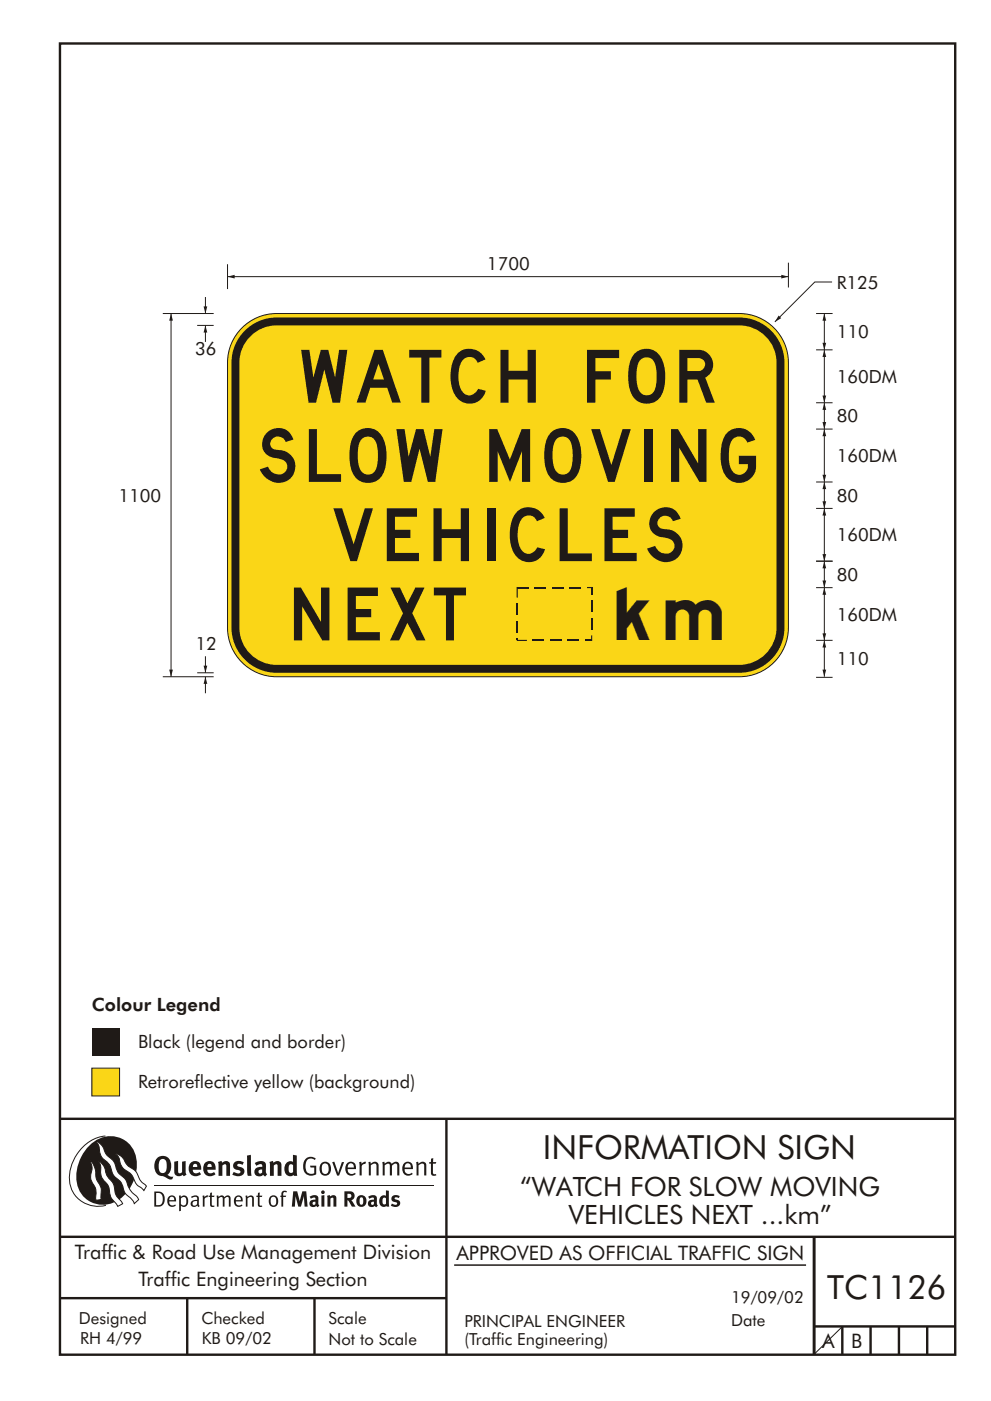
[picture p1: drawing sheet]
<svg xmlns="http://www.w3.org/2000/svg" width="210mm" height="297mm" viewBox="0 0 210 297" stroke-linecap="round" stroke-linejoin="round" font-family="sans-serif">
<g fill="none" stroke="#1f1a17" stroke-width=".51">
<path d="M12.7 9.2h190v278h-190zM12.7 237.2h190M94.7 237.1v50.1M12.7 262.2h190.1M12.7 275.2h82M39.7 275.2v12M66.7 275.2v12M172.7 262.2v25M172.7 281.2h30M178.7 281.2v6M184.7 281.2v6M190.7 281.2v6"/>
<path d="M196.7 281.2v6"/>
</g>
<path d="M96.4 268.2h74.6" fill="none" stroke="#1f1a17" stroke-width=".21"/>
<path d="M19.5 218h5.9v5.9h-5.9z" fill="#1f1a17"/>
<path d="M19.5 226.5h5.9v5.9h-5.9z" fill-rule="evenodd" fill="#fad617" stroke="#1f1a17" stroke-width=".21"/>
<g fill="#1f1a17">
<path d="M64.9 245.6a1.61 1.61 0 0 1 2.1 .1l-.2 .2a1.17 1.17 0 0 0-1.4-.1 1.17 1.17 0 0 0-.6 1.2 1.42 1.42 0 0 0 1.2 1.9l.7-.2v-1.2h-.8l-.1-.4h1.3v1.9a1.82 1.82 0 0 1-2.2-.1 1.82 1.82 0 0 1-.6-2.1l.2-.7z" fill-rule="evenodd"/>
<path d="M68.2 246.6a1.77 1.77 0 0 0 .4 2.6 1.39 1.39 0 0 0 1.4-.5 1.39 1.39 0 0 0 .2-1.5 1.19 1.19 0 0 0-2-.6zM68.5 246.8a.83 .83 0 0 1 1 .1 .83 .83 0 0 1 .2 1 .75 .75 0 0 1-.6 1 .75 .75 0 0 1-.8-.8v-.9z" fill-rule="evenodd"/>
<path d="M70.5 246.4l.4-.1 .8 2.4 .8-2.3h.5l-1.1 2.8h-.4z" fill-rule="evenodd"/>
<path d="M73.6 246.7a1.74 1.74 0 0 0 .5 2.5h.9l.5-.3-.2-.3a.89 .89 0 0 1-1.1 .2 .89 .89 0 0 1-.4-.9h1.7a1.15 1.15 0 0 0-.4-1.4 1.15 1.15 0 0 0-1.5 .2zM74 246.9a.67 .67 0 0 1 .8-.1 .67 .67 0 0 1 .3 .7h-1.3z" fill-rule="evenodd"/>
<path d="M76.2 246.4l.4-.1 .1 .5 .5-.4 .5-.1-.2 .5a.61 .61 0 0 0-.8 .6v1.8h-.4z" fill-rule="evenodd"/>
<path d="M78.1 246.4l.5-.1 .1 .5a.89 .89 0 0 1 .9-.5 .89 .89 0 0 1 .7 .8v2.1h-.4v-2.1l-.1-.3-.3-.1-.8 .4v2.1h-.4z" fill-rule="evenodd"/>
<path d="M81.1 246.4l.4-.1 .1 .4a.83 .83 0 0 1 .8-.4 .83 .83 0 0 1 .7 .5 .86 .86 0 0 1 .9-.5 .86 .86 0 0 1 .7 .8v2.1h-.4l-.1-2.3a.5 .5 0 0 0-.8 0l-.2 .2v2.1h-.5v-2.2l-.4-.3-.7 .4v2.1h-.4z" fill-rule="evenodd"/>
<path d="M85.7 246.7a1.74 1.74 0 0 0 .5 2.5h.9l.5-.3-.2-.3a.89 .89 0 0 1-1.1 .2 .89 .89 0 0 1-.4-.9h1.7a1.15 1.15 0 0 0-.5-1.4 1.15 1.15 0 0 0-1.4 .2zM86 246.9a.67 .67 0 0 1 .9-.1 .67 .67 0 0 1 .3 .7h-1.3z" fill-rule="evenodd"/>
<path d="M88.3 246.4l.4-.1 .1 .5a.89 .89 0 0 1 .9-.5 .89 .89 0 0 1 .7 .8v2.1h-.4v-2.1l-.1-.3-.3-.1-.8 .4v2.1h-.4z" fill-rule="evenodd"/>
<path d="M91.5 245.7l.4-.2v.9h.7l-.2 .3h-.5v2.1l.1 .1h.5l.1 .3a.71 .71 0 0 1-1.2-.5v-2h-.3v-.3h.3z" fill-rule="evenodd"/>
<path d="M37 246.3l.8-.2v2a.46 .46 0 0 0 .2 .7 .46 .46 0 0 0 .6-.3v-2.2l.8-.1v2.3l.2 .6-.6 .3-.2-.3a1.03 1.03 0 0 1-1.2 .2 1.03 1.03 0 0 1-.6-1z" fill-rule="evenodd"/>
<path d="M40.4 246.6a1.64 1.64 0 0 0 0 2.3 1.64 1.64 0 0 0 2.3 .1l-.4-.5a.78 .78 0 0 1-.9 .3 .78 .78 0 0 1-.5-.8h1.8a1.37 1.37 0 0 0-.6-1.6 1.37 1.37 0 0 0-1.7 .2zM41 246.9a.48 .48 0 0 1 .7-.1 .48 .48 0 0 1 .2 .6h-1z" fill-rule="evenodd"/>
<path d="M43.5 246.6a1.65 1.65 0 0 0-.2 2 1.65 1.65 0 0 0 1.9 .7l.5-.3-.3-.5a.78 .78 0 0 1-.9 .3 .78 .78 0 0 1-.5-.8h1.8a1.37 1.37 0 0 0-.6-1.6 1.37 1.37 0 0 0-1.7 .2zM44.1 246.9a.48 .48 0 0 1 .6-.1 .48 .48 0 0 1 .2 .6h-.9z" fill-rule="evenodd"/>
<path d="M46.3 246.4l.7-.3 .1 .4a.95 .95 0 0 1 1-.3 .95 .95 0 0 1 .7 .9v2.2h-.8v-2.3l-.3-.2-.5 .3v2.2h-.8z" fill-rule="evenodd"/>
<path d="M49.7 246.5a1.73 1.73 0 0 1 2-.1l-.2 .6-.6-.2a.42 .42 0 0 0-.6 .3l.2 .2a1.23 1.23 0 0 1 1.4 1 1.47 1.47 0 0 1-2.3 .9l-.3-.1 .3-.6 .7 .3a.47 .47 0 0 0 .7-.3 .87 .87 0 0 0-1-.6l-.4-.2-.1-.4z" fill-rule="evenodd"/>
<path d="M54.1 246.6l.3 .6 .3-.2a.62 .62 0 0 1 .9 0v.4a1.21 1.21 0 0 0-1.3 .3 1.21 1.21 0 0 0-.2 1.4 1.19 1.19 0 0 0 1.7 0l.5 .3 .4-.4-.3-.4v-1.3a.96 .96 0 0 0-1.3-1.1zM55 248.1l.6-.1v.6a.43 .43 0 0 1-.6 .1 .43 .43 0 0 1 0-.6z" fill-rule="evenodd"/>
<path d="M57.2 246.4l.7-.3 .1 .4a.95 .95 0 0 1 1-.3 .95 .95 0 0 1 .7 .9v2.2h-.8v-2.3l-.3-.2-.5 .3v2.2h-.8z" fill-rule="evenodd"/>
<path d="M62.2 244.8v1.6a1.29 1.29 0 0 0-1.4 .1 1.29 1.29 0 0 0-.5 1.3 1.24 1.24 0 0 0 .5 1.4 1.24 1.24 0 0 0 1.5-.1l.1 .2h.7l-.1-4.3zM61.5 246.9h.4l.3 .1v1.5l-.3 .2a.48 .48 0 0 1-.6-.5 1.52 1.52 0 0 1 .2-1.3z" fill-rule="evenodd"/>
<path d="M52.4 245l.8-.2 .2 4.5h-.8l-.1-.2z" fill-rule="evenodd"/>
</g>
<path d="M22.4 240.9a9 9 0 0 0-7.4 10.8 6.2 6.2 0 0 0 7.5 3.9M32.7 251.4h59.4" fill="none" stroke="#1f1a17" stroke-width=".21"/>
<path d="M19.1 242.7a5.7 5.7 0 0 1 6.5-1.4 5.7 5.7 0 0 1 3.4 5.7 8.6 8.6 0 0 1-6.2 8.4 5.7 5.7 0 0 1-6.5-7.1 9.9 9.9 0 0 1 2.8-5.6z" fill-rule="evenodd" fill="#1f1a17"/>
<path d="M24.4 244.6a3.1 3.1 0 0 1 2.3 2.1l.8 .8a3.2 3.2 0 0 1 2 2.3l.4 .7 1.2 1-.6 .9-.2-.3a3.5 3.5 0 0 1-1.9-2 3.8 3.8 0 0 0-2.1-2.2 3.5 3.5 0 0 1-1-2.3zM20.4 242a3.4 3.4 0 0 1 1.9 2.4l.7 .9a3.3 3.3 0 0 1 1.7 2.5 4.4 4.4 0 0 0 1.7 2l.3 .3a6.1 6.1 0 0 0 2.5 3.7l.2 .5-.9 .9a6.1 6.1 0 0 0-1.9-2.2l-.4-.7a3.6 3.6 0 0 0-1.9-2.8l-.6-1.1a3.6 3.6 0 0 0-1.9-2.8 3.7 3.7 0 0 1-.8-2.4zM21 246.2a3.4 3.4 0 0 1 1.5 2.7l.6 .9a3.8 3.8 0 0 1 1.4 3.1l.3 .8 1.2 1.5-1 .6-.5-.8a3.2 3.2 0 0 1-1.3-2.8 4.3 4.3 0 0 0-1.4-2.2 4.7 4.7 0 0 1-.5-2.9zM19.2 246.1a5.1 5.1 0 0 1 1.2 3.7l.3 .7a3.1 3.1 0 0 1 .7 3l.1 .8-1.1 .2-.1-.8a3.5 3.5 0 0 0-.9-3.2 3.6 3.6 0 0 1 .1-2.6z" fill-rule="evenodd" fill="#fff" stroke="#1f1a17" stroke-width=".21"/>
<g fill="#1f1a17">
<path d="M33.4 245.5a2.51 2.51 0 0 0 .4 3.7l.8 .2a2.78 2.78 0 0 0 2 .6l.2-.5h-.6l-.7-.4a2.56 2.56 0 0 0 0-3.8 1.83 1.83 0 0 0-2.1 .2zM34 245.9a.87 .87 0 0 1 1 0 .87 .87 0 0 1 .4 .9v.4a1.17 1.17 0 0 1-.9 1.5h-.3a2.38 2.38 0 0 1-.2-2.8z" fill-rule="evenodd"/>
<path d="M33.1 252.9v2.6a1.12 1.12 0 0 0 1.2-.3 1.12 1.12 0 0 0 .2-1.1l-.1-.6-.3-.4zM32.7 252.6h1.1a1.67 1.67 0 0 1 1.2 1.7 1.67 1.67 0 0 1-1.3 1.5h-1zM36.1 253.9l-.2 .6h1.1a.55 .55 0 0 0-.3-.7 .55 .55 0 0 0-.6 .1zM35.8 253.8a.95 .95 0 0 1 1.2-.2 .95 .95 0 0 1 .4 1.1h-1.5a.72 .72 0 0 0 .4 .8 .72 .72 0 0 0 .9-.1l.1 .2a1.15 1.15 0 0 1-1.5 0 1.15 1.15 0 0 1-.2-1.5zM38.4 254.1v1.2a.7 .7 0 0 0 .9 .1 .7 .7 0 0 0 .2-.9 .61 .61 0 0 0-.4-.7 .61 .61 0 0 0-.7 .3zM38 253.5l.3-.1 .1 .4a.95 .95 0 0 1 1.2-.1 .95 .95 0 0 1 .3 1.1 .92 .92 0 0 1-.5 1 .92 .92 0 0 1-1-.2v1.1l-.4 .1zM40.9 254.9a.5 .5 0 0 0 .2 .7 .5 .5 0 0 0 .7-.3v-.7zM40.5 253.8a1 1 0 0 1 1.7 .2v1.4l.2 .3-.2 .2-.3-.3a.78 .78 0 0 1-1.4-.1 .78 .78 0 0 1 .8-1.1h.5a.58 .58 0 0 0-.3-.7 .58 .58 0 0 0-.7 .3zM43 253.5l.3-.1 .1 .4 .3-.3h.5l-.2 .3a.52 .52 0 0 0-.6 .6v1.4h-.4zM44.6 252.9l.4-.1-.1 .7h.6l-.1 .3h-.5v1.5a.35 .35 0 0 0 .6 .3v.2a.57 .57 0 0 1-.6 .1 .57 .57 0 0 1-.3-.5v-1.6h-.3v-.3h.3zM45.9 253.5l.4-.1 .1 .4 .2-.2a.64 .64 0 0 1 1 .2 .7 .7 0 0 1 .8-.4 .7 .7 0 0 1 .5 .7v1.7h-.4v-1.7l-.2-.3-.7 .3v1.7h-.3v-1.6a.38 .38 0 0 0-.3-.5 .38 .38 0 0 0-.5 .3l-.1 .1v1.7h-.4zM50.2 253.9l-.2 .6h1.1a.55 .55 0 0 0-.2-.7 .55 .55 0 0 0-.7 .1zM49.9 253.8a.95 .95 0 0 1 1.2-.2 .95 .95 0 0 1 .4 1.1h-1.5a.72 .72 0 0 0 .4 .8 .72 .72 0 0 0 .9-.1l.1 .2a1.15 1.15 0 0 1-1.5 0 1.15 1.15 0 0 1-.2-1.5zM52.1 253.5l.3-.1 .1 .4a.72 .72 0 0 1 .8-.4 .72 .72 0 0 1 .6 .7v1.7h-.4v-1.5a.45 .45 0 0 0-.3-.6 .45 .45 0 0 0-.5 .3l-.2 .1v1.7h-.3zM54.7 252.9l.4-.1v.7h.6l-.1 .3h-.5v1.5a.35 .35 0 0 0 .5 .3v.2a.57 .57 0 0 1-.6 .1 .57 .57 0 0 1-.3-.5v-1.6h-.3v-.3h.3zM57.6 253.9l-.2 .7a.65 .65 0 0 0 .3 .9 .65 .65 0 0 0 .8-.3l.1-.1a.93 .93 0 0 0-.7-1.4zM57.3 253.8a1.12 1.12 0 0 1 1.4 0 1.12 1.12 0 0 1 .2 1.4 1.01 1.01 0 0 1-1.2 .7 1.01 1.01 0 0 1-.7-1.2zM59.9 252.6l.5-.2 .5 .2-.2 .2-.3-.1-.3 .2v.6h.6l-.1 .3h-.5v2h-.4v-2h-.2v-.3h.2zM62.2 252.6l-.3 3.2h.7l.1-2.2 .6 2.2h.5l.7-2.2 .1 2.2h.7l-.3-3.2h-.9l-.5 2.1-.5-2.1zM65.7 253.7l.3 .5a.51 .51 0 0 1 .5-.3 .51 .51 0 0 1 .4 .4v.1a.88 .88 0 0 0-1.1 .3 .88 .88 0 0 0 .2 1.1 .9 .9 0 0 0 1.1-.1l.3 .3 .4-.4-.3-.3v-1.1a.87 .87 0 0 0-.4-.8 .87 .87 0 0 0-1 .1zM66.4 254.9l.5-.1v.5l-.1 .1h-.3l-.2-.1zM68.2 253.5v2.3h.6v-2.4zM68.1 252.8a.4 .4 0 0 0 .8 0 .4 .4 0 0 0-.8 0zM69.4 253.5l.1 2.3h.6v-1.7a.33 .33 0 0 1 .4-.2 .33 .33 0 0 1 .2 .4v1.5h.7v-1.7a.75 .75 0 0 0-.6-.7 .75 .75 0 0 0-.8 .3v-.3zM73.1 252.6v3.2h.6v-1.3l.3 .2 .7 1.1h.7l-.9-1.4a.94 .94 0 0 0 .7-1 .94 .94 0 0 0-.9-.8zM73.7 253.1a.51 .51 0 0 1 .7 .1 .51 .51 0 0 1-.1 .8h-.6zM75.9 253.7a1.19 1.19 0 0 0-.1 1.8 1.19 1.19 0 0 0 1.7-.1 1.19 1.19 0 0 0 0-1.6 1.19 1.19 0 0 0-1.6-.1zM76.5 253.9h.2a.99 .99 0 0 1 0 1.5 1.06 1.06 0 0 1-.2-1.5zM78.1 253.7l.3 .5a.51 .51 0 0 1 .5-.3 .51 .51 0 0 1 .4 .4v.1a.88 .88 0 0 0-1.1 .3 .88 .88 0 0 0 .2 1.1 .9 .9 0 0 0 1.1-.1l.3 .3 .4-.4-.2-.3v-1.1a.87 .87 0 0 0-.5-.8 .87 .87 0 0 0-1 .1zM78.9 254.9l.4-.1v.5l-.1 .1h-.3l-.2-.1zM81.9 252.4v1.2a1.2 1.2 0 0 0-1.4 .5 1.2 1.2 0 0 0 .2 1.5l.5 .3 .8-.2v.1h.6l-.1-3.3zM81.4 254l.5 .1-.1 1.2a.46 .46 0 0 1-.5 0 .46 .46 0 0 1-.2-.6zM83.3 253.6a.79 .79 0 0 0-.2 1 .79 .79 0 0 0 1 .3 .33 .33 0 0 1 0 .5 .33 .33 0 0 1-.5 0l-.5-.2-.2 .4a1.15 1.15 0 0 0 1.2 .3 1.15 1.15 0 0 0 .8-1 1.49 1.49 0 0 0-1.2-.7 .4 .4 0 0 1 .3-.4 .4 .4 0 0 1 .4 .1l.2 .1 .2-.4a1.47 1.47 0 0 0-1.5 0z" fill-rule="evenodd"/>
</g>
<path d="M50.9 70a10.4 10.4 0 0 1 7.8-3.5h98.2a10.4 10.4 0 0 1 10.4 10.4v56.2a10.4 10.4 0 0 1-10.4 10.4h-98.2a10.4 10.4 0 0 1-10.4-10.4v-56.2a10.4 10.4 0 0 1 2.6-6.9z" fill-rule="evenodd" fill="#fad617" stroke="#1f1a17" stroke-width=".21"/>
<path d="M51.5 70.5a9.6 9.6 0 0 1 7.2-3.2h98.2a9.6 9.6 0 0 1 9.5 9.6v56.2a9.6 9.6 0 0 1-9.5 9.5h-98.2a9.6 9.6 0 0 1-9.6-9.5v-56.2a9.5 9.5 0 0 1 2.4-6.4z" fill-rule="evenodd" fill="#1f1a17"/>
<path d="M53.1 71.3a7.9 7.9 0 0 1 5.6-2.3h98.2a7.9 7.9 0 0 1 7.9 7.9v56.2a7.9 7.9 0 0 1-7.9 7.9h-98.2a7.9 7.9 0 0 1-7.9-7.9v-56.2a7.9 7.9 0 0 1 2.3-5.6z" fill-rule="evenodd" fill="#fad617"/>
<path d="M48.3 58.7h119" fill="none" stroke="#1f1a17" stroke-width=".21"/>
<g fill="#1f1a17">
<path d="M165.8 58.3l1.5 .4-1.5 .3 1.5-.3-1.5 .3z" fill-rule="evenodd"/>
<path d="M48.3 58.7l1.5-.4v.7z" fill-rule="evenodd"/>
</g>
<path d="M176.5 59.8h-3.6l-8.5 8.4" fill="none" stroke="#1f1a17" stroke-width=".21"/>
<path d="M165.2 66.9l.5 .6-1.3 .7z" fill-rule="evenodd" fill="#1f1a17"/>
<path d="M174.9 135.8v7.7" fill="none" stroke="#1f1a17" stroke-width=".21"/>
<g fill="#1f1a17">
<path d="M174.5 142h.8l-.4 1.5z" fill-rule="evenodd"/>
<path d="M174.9 135.8l.4 1.5h-.8z" fill-rule="evenodd"/>
</g>
<path d="M174.9 119v5.6" fill="none" stroke="#1f1a17" stroke-width=".21"/>
<g fill="#1f1a17">
<path d="M174.5 123.1h.8l-.4 1.5z" fill-rule="evenodd"/>
<path d="M174.9 119l.4 1.5h-.8z" fill-rule="evenodd"/>
</g>
<path d="M174.9 102.2v5.6" fill="none" stroke="#1f1a17" stroke-width=".21"/>
<g fill="#1f1a17">
<path d="M174.5 106.3h.8l-.4 1.5z" fill-rule="evenodd"/>
<path d="M174.9 102.2l.4 1.5h-.8z" fill-rule="evenodd"/>
</g>
<path d="M174.9 124.6v11.2" fill="none" stroke="#1f1a17" stroke-width=".21"/>
<g fill="#1f1a17">
<path d="M174.5 134.3h.8l-.4 1.5z" fill-rule="evenodd"/>
<path d="M174.9 124.6l.4 1.5h-.8z" fill-rule="evenodd"/>
</g>
<path d="M174.9 107.8v11.2" fill="none" stroke="#1f1a17" stroke-width=".21"/>
<g fill="#1f1a17">
<path d="M174.5 117.5h.8l-.4 1.5z" fill-rule="evenodd"/>
<path d="M174.9 107.8l.4 1.5h-.8z" fill-rule="evenodd"/>
</g>
<path d="M174.9 91v11.2" fill="none" stroke="#1f1a17" stroke-width=".21"/>
<g fill="#1f1a17">
<path d="M174.5 100.7h.8l-.4 1.5z" fill-rule="evenodd"/>
<path d="M174.9 91l.4 1.5h-.8z" fill-rule="evenodd"/>
</g>
<path d="M167.3 55.7v5.3M173.1 91h3.5M173.1 119h3.5M173.1 102.2h3.5M173.1 107.8h3.5M173.1 135.8h3.5M173.1 124.6h3.5" fill="none" stroke="#1f1a17" stroke-width=".21"/>
<path d="M109.7 124.6h2.5M113.4 124.6h2.5M117.1 124.6h2.5M120.8 124.6h2.5" fill="none" stroke="#1f1a17" stroke-width=".25"/>
<g fill="#1f1a17">
<path d="M124.6 124.5h.9l.2 .1-.2-.1h.2l-.2 .2h-.9z"/>
<path d="M125.4 124.6h.3v1.5h-.3z"/>
</g>
<path d="M125.5 127.3v2.5M125.5 131v2.5" fill="none" stroke="#1f1a17" stroke-width=".25"/>
<g fill="#1f1a17">
<path d="M125.4 134.7h.3v1.1l-.2 .1 .2-.1v.1l-.3-.1z"/>
<path d="M124.1 135.7h1.4v.2h-1.4z"/>
</g>
<path d="M113 135.8h2.5M116.7 135.8h2.5M120.4 135.8h2.5" fill="none" stroke="#1f1a17" stroke-width=".25"/>
<g fill="#1f1a17">
<path d="M109.6 135.8l.1-.1h2.1v.2h-2.1l-.1-.1 .1 .1h-.1z"/>
<path d="M109.6 135.4h.3v.4h-.3z"/>
</g>
<path d="M109.7 127.9v2.5M109.7 131.6v2.5" fill="none" stroke="#1f1a17" stroke-width=".25"/>
<path d="M109.6 124.5l.3 .1v2.1h-.3v-2.1l.1-.1-.1 .1z" fill="#1f1a17"/>
<path d="M174.9 85.4v5.6" fill="none" stroke="#1f1a17" stroke-width=".21"/>
<g fill="#1f1a17">
<path d="M174.5 89.5h.8l-.4 1.5z" fill-rule="evenodd"/>
<path d="M174.9 85.4l.4 1.5h-.8z" fill-rule="evenodd"/>
</g>
<path d="M174.9 74.2v11.2" fill="none" stroke="#1f1a17" stroke-width=".21"/>
<g fill="#1f1a17">
<path d="M174.5 83.9h.8l-.4 1.5z" fill-rule="evenodd"/>
<path d="M174.9 74.2l.4 1.5h-.8z" fill-rule="evenodd"/>
</g>
<path d="M173.1 74.2h3.5M174.9 66.5v7.7M173.1 85.4h3.5" fill="none" stroke="#1f1a17" stroke-width=".21"/>
<g fill="#1f1a17">
<path d="M174.5 72.7h.8l-.4 1.5z" fill-rule="evenodd"/>
<path d="M174.9 66.5l.4 1.5h-.8z" fill-rule="evenodd"/>
</g>
<path d="M48.3 56v5.3M36.3 66.5v77M173.1 66.5h3.5M173.1 143.6h3.5" fill="none" stroke="#1f1a17" stroke-width=".21"/>
<g fill="#1f1a17">
<path d="M35.9 142h.8l-.4 1.5z" fill-rule="evenodd"/>
<path d="M36.3 66.5l.4 1.5h-.8z" fill-rule="evenodd"/>
</g>
<path d="M43.6 69v3.5" fill="none" stroke="#1f1a17" stroke-width=".21"/>
<path d="M43.6 69l.4 1.5h-.8z" fill-rule="evenodd" fill="#1f1a17"/>
<path d="M43.6 63v3.5" fill="none" stroke="#1f1a17" stroke-width=".21"/>
<path d="M43.2 65h.8l-.4 1.5 .4-1.5-.4 1.5z" fill-rule="evenodd" fill="#1f1a17"/>
<path d="M43.6 139.1v3.5" fill="none" stroke="#1f1a17" stroke-width=".21"/>
<path d="M43.2 141.1h.8l-.4 1.5 .4-1.5-.4 1.5z" fill-rule="evenodd" fill="#1f1a17"/>
<path d="M41.8 69h3.5M41.8 142.6h3.5M43.6 143.5v3.5" fill="none" stroke="#1f1a17" stroke-width=".21"/>
<path d="M43.6 143.5l.4 1.5h-.8z" fill-rule="evenodd" fill="#1f1a17"/>
<path d="M34.5 66.5h10.8M34.5 143.5h10.8M178.6 281.3l-5.7 5.7" fill="none" stroke="#1f1a17" stroke-width=".21"/>
<g font-size="11.2" fill="#1f1a17">
<text x="63.9" y="85.4">WATCH FOR</text>
<text x="55.1" y="102.2">SLOW MOVING</text>
<text x="70.7" y="119">VEHICLES</text>
<text x="62.4" y="135.8">NEXT</text>
</g>
<text font-size="8.4" fill="#1f1a17" x="130.9" y="135.8">km</text>
<g font-size="7.1" fill="#1f1a17">
<text x="115.2" y="245.8">INFORMATION SIGN</text>
<text x="175.5" y="275.4">TC1126</text>
</g>
<g font-size="5.6" fill="#1f1a17">
<text x="110.4" y="253.5">“WATCH FOR SLOW MOVING</text>
<text x="120.7" y="259.6">VEHICLES NEXT ...km”</text>
</g>
<g font-size="4.2" fill="#1f1a17">
<text x="15.9" y="267">Traffic &amp; Road Use Management Division</text>
<text x="96.9" y="267.2">APPROVED AS OFFICIAL TRAFFIC SIGN</text>
<text x="29.4" y="272.6">Traffic Engineering Section</text>
<text x="174.4" y="285.8">A</text>
<text x="180.6" y="285.8">B</text>
</g>
<g font-size="3.9" fill="#1f1a17">
<text x="19.5" y="214.3">Colour Legend</text>
<text x="29.3" y="222.2">Black (legend and border)</text>
<text x="29.3" y="230.7">Retroreflective yellow (background)</text>
</g>
<g font-size="3.8" fill="#1f1a17">
<text x="103.3" y="57.3">1700</text>
<text x="177.5" y="61.2">R125</text>
<text x="177.5" y="71.7">110</text>
<text x="41.4" y="75.3">36</text>
<text x="177.5" y="81.2">160DM</text>
<text x="177.5" y="89.5">80</text>
<text x="177.5" y="98">160DM</text>
<text x="25.1" y="106.3">1100</text>
<text x="177.5" y="106.3">80</text>
<text x="177.5" y="114.8">160DM</text>
<text x="177.5" y="123.1">80</text>
<text x="177.5" y="131.6">160DM</text>
<text x="41.5" y="137.9">12</text>
<text x="177.5" y="141">110</text>
</g>
<g font-size="3.5" fill="#1f1a17">
<text x="16.7" y="280.7">Designed</text>
<text x="42.7" y="280.7">Checked</text>
<text x="69.7" y="280.7">Scale</text>
<text x="98.5" y="281.4">PRINCIPAL ENGINEER</text>
<text x="155.1" y="281.2">Date</text>
<text x="155.1" y="276.3">19/09/02</text>
<text x="17" y="284.9">RH 4/99</text>
<text x="42.8" y="284.9">KB 09/02</text>
<text x="69.7" y="285.2">Not to Scale</text>
<text x="98.5" y="285.1">(Traffic Engineering)</text>
</g>
</svg>
